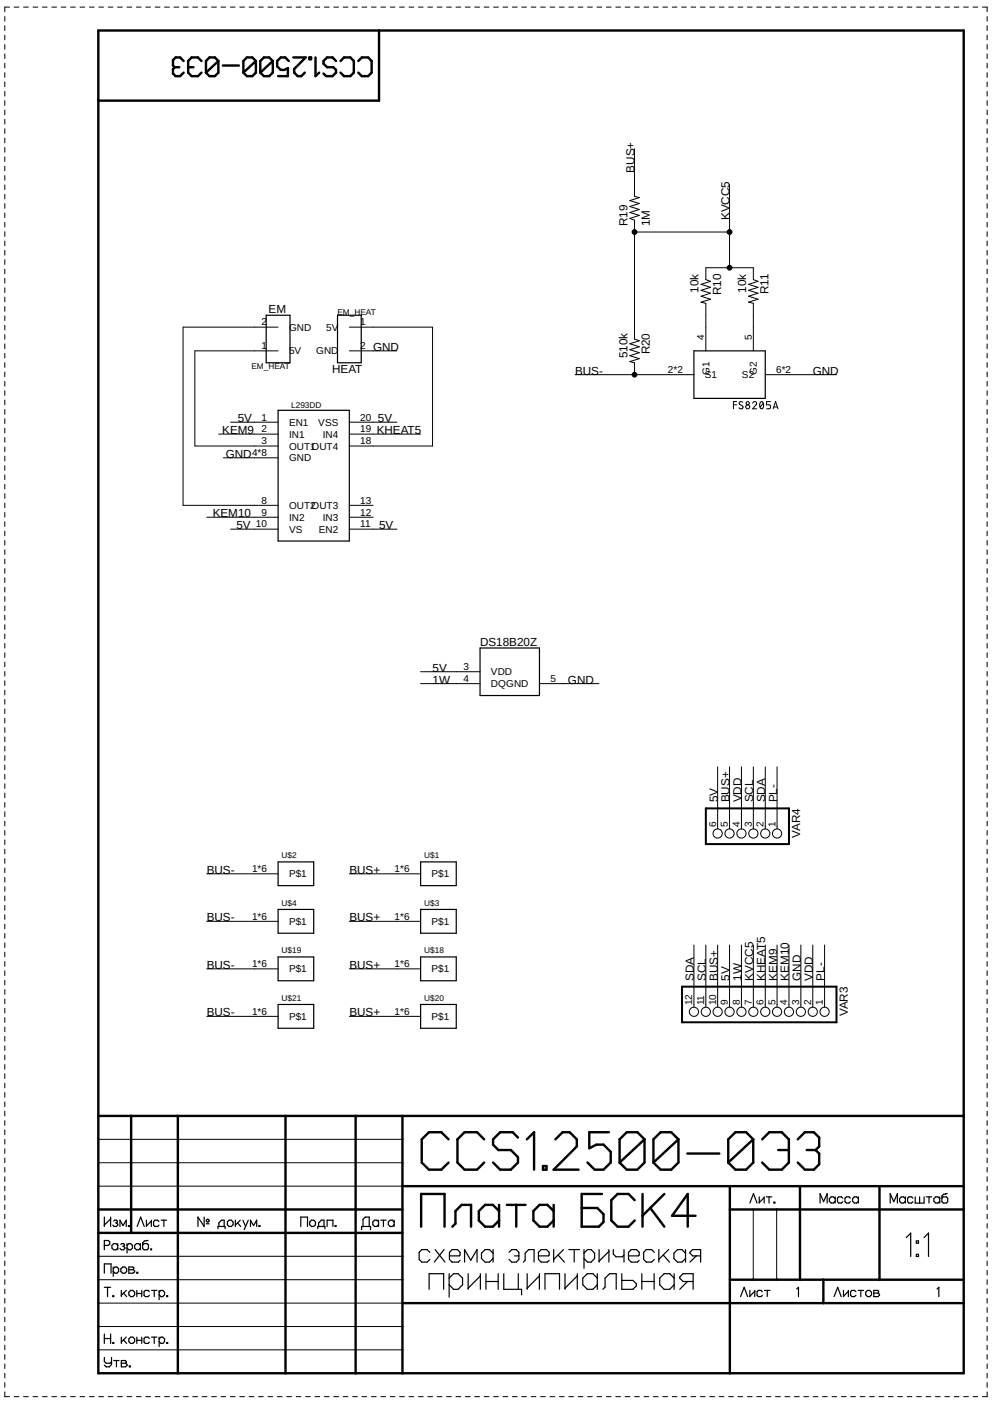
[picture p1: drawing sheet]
<svg xmlns="http://www.w3.org/2000/svg" width="210mm" height="297mm" viewBox="0 0 210 297" stroke-linecap="round" stroke-linejoin="round" font-family="sans-serif">
<g fill="none" stroke="#000" stroke-width=".21">
<path d="M1 3.5v1M1 5.5v1M1 7.5v.9M1 9.4v1M1 11.4v1M1 13.4v1M1 15.4v1M1 17.3v1M1 19.3v1M2 1.5h-1v1M3 1.5h1M5 1.5h1"/>
<path d="M7 1.5h1M9 1.5h1M11 1.5h1M13 1.5h.9M14.9 1.5h1M16.9 1.5h1M18.9 1.5h1M20.9 1.5h1M22.9 1.5h1M24.9 1.5h1M26.9 1.5h1M28.9 1.5h1"/>
<path d="M30.9 1.5h1M32.8 1.5h1M34.8 1.5h1M36.8 1.5h1M38.8 1.5h1M40.8 1.5h1M42.8 1.5h1M44.8 1.5h1M46.8 1.5h1M48.7 1.5h1M50.7 1.5h1M52.7 1.5h1"/>
<path d="M54.7 1.5h1M56.7 1.5h1M58.7 1.5h1M60.7 1.5h1M62.7 1.5h1M64.7 1.5h1M66.7 1.5h.9M68.6 1.5h1M70.6 1.5h1M72.6 1.5h1M74.6 1.5h1M76.6 1.5h1"/>
<path d="M78.6 1.5h1M80.6 1.5h1M82.6 1.5h1M84.6 1.5h1M86.6 1.5h.9M88.5 1.5h1M90.5 1.5h1M92.5 1.5h1M94.5 1.5h1M96.5 1.5h1M98.5 1.5h1M100.5 1.5h1"/>
<path d="M102.4 1.5h1.1M104.4 1.5h1.1M106.4 1.5h1M108.4 1.5h1M110.4 1.5h1M112.4 1.5h1M114.4 1.5h1M116.4 1.5h1M118.4 1.5h1M120.4 1.5h.9M122.3 1.5h1M124.3 1.5h1"/>
<path d="M126.3 1.5h1M128.3 1.5h1M130.3 1.5h1M132.3 1.5h1M134.3 1.5h1M136.3 1.5h1M138.3 1.5h1M140.3 1.5h.9M142.2 1.5h1M144.2 1.5h1M146.2 1.5h1M148.2 1.5h1"/>
<path d="M150.2 1.5h1M152.2 1.5h1M154.2 1.5h1M156.2 1.5h1M158.2 1.5h1M160.1 1.5h1M162.1 1.5h1M164.1 1.5h1M166.1 1.5h1M168.1 1.5h1M170.1 1.5h1M172.1 1.5h1"/>
<path d="M174.1 1.5h.9M176 1.5h1M178 1.5h1M180 1.5h1M182 1.5h1M184 1.5h1M186 1.5h1M188 1.5h1M190 1.5h1M192 1.5h1M194 1.5h.9M195.9 1.5h1"/>
<path d="M197.9 1.5h1M199.9 1.5h1M201.9 1.5h1M203.9 1.5h1M205.9 1.5h1M207.9 1.5h1v1M208.9 3.5v1M208.9 5.5v1M208.9 7.5v.9M208.9 9.4v1M208.9 11.4v1M208.9 13.4v1"/>
<path d="M208.9 15.4v1M208.9 17.3v1M208.9 19.3v1M1 21.3v1M1 23.3v1M1 25.3v.9M1 27.2v1M1 29.2v1M1 31.2v1M1 33.2v1M1 35.2v1M1 37.1v1"/>
<path d="M1 39.1v1M134.3 31.5v10.1l1 .2-2 .6 2 .7-2 .6 2 .6-2 .7 2 .6-2 .6 1 .4v25.1l1 .4-2 .6 2 .7-2 .6 2 .6-2 .6 2 .7-2 .6 1 .3v2.5M154.4 39v17.6M208.9 21.3v1M208.9 23.3v1M208.9 25.3v.9M208.9 27.2v1M208.9 29.2v1M208.9 31.2v1M208.9 33.2v1M208.9 35.2v1M208.9 37.1v1"/>
<path d="M208.9 39.1v1M1 41.1v1M1 43.1v1M1 45.1v.9M1 47v1M1 49v1M1 51v1M1 53v1M1 54.9v1M1 56.9v1M1 58.9v1M134.3 49.1h20.1"/>
<path d="M208.9 41.1v1M208.9 43.1v1M208.9 45.1v.9M208.9 47v1M208.9 49v1M208.9 51v1M208.9 53v1M208.9 54.9v1M208.9 56.9v1M208.9 58.9v1M1 60.9v1M1 62.9v1"/>
<path d="M1 64.9v.9M1 66.8v1M1 68.8v1M1 70.8v1M1 72.8v1M1 74.8v.9M1 76.7v1M1 78.7v1M58.8 74.2h-17.6v20.2h17.6M58.8 69.2h-20.1v37.7h20.1M73.9 74.2h10.1M73.9 69.2h17.6v25.2h-17.6"/>
<path d="M121.7 79.3h25.1M149.4 74.2v-10l-1.1-.3 2-.6-2-.6 2-.7-2-.6 2-.6-2-.6 2-.7-.9-.3v-2.6h10v2.6l1 .3-2 .7 2 .6-2 .6 2 .6-2 .7 2 .6-2 .6 1 .3v10M161.9 79.3h15.1M208.9 60.9v1M208.9 62.9v1M208.9 64.9v.9M208.9 66.8v1M208.9 68.8v1M208.9 70.8v1M208.9 72.8v1M208.9 74.8v.9M208.9 76.7v1"/>
<path d="M208.9 78.7v1M1 80.7v1M1 82.7v1M1 84.6v1M1 86.6v1M1 88.6v1M1 90.6v1M1 92.6v1M1 94.6v.9M1 96.5v1M1 98.5v1M46.3 91.8h12.5"/>
<path d="M47.3 96.9h11.5M48.8 89.3h10M73.9 89.3h10.1M73.9 91.8h15.1M155.2 85.6h.7M155.9 85h-.7v1.5M157.1 85.1l-.5-.1-.2 .3 .2 .3 .5 .3a.39 .39 0 0 1 0 .5 .39 .39 0 0 1-.6 0l-.1-.1M159.3 85.3a.42 .42 0 0 1 .6-.3 .42 .42 0 0 1 .1 .6l-.7 .9h.8M160.9 85.1l.3-.1a.9 .9 0 0 1 0 1.5 .93 .93 0 0 1-.3-1.4zM161.5 85.3l-.7 .8M163 85h-.8v.6h.5a.43 .43 0 0 1 .4 .5 .43 .43 0 0 1-.4 .4h-.5M163.6 86.5l.5-1.5 .5 1.5"/>
<path d="M163.7 86.1h.8M208.9 80.7v1M208.9 82.7v1M208.9 84.6v1M208.9 86.6v1M208.9 88.6v1M208.9 90.6v1M208.9 92.6v1M208.9 94.6v.9M208.9 96.5v1M208.9 98.5v1M1 100.5v1"/>
<path d="M1 102.5v1M1 104.5v.9M1 106.4v1M1 108.4v1M1 110.4v1M1 112.4v.9M1 114.3v1M1 116.3v1M1 118.3v1M43.8 109.4h15M48.8 112h10M73.9 106.9h5.1"/>
<path d="M73.9 109.4h5.1M73.9 112h10.1M208.9 100.5v1M208.9 102.5v1M208.9 104.5v.9M208.9 106.4v1M208.9 108.4v1M208.9 110.4v1M208.9 112.4v.9M208.9 114.3v1M208.9 116.3v1M208.9 118.3v1"/>
<path d="M1 120.3v1M1 122.3v1M1 124.2v1M1 126.2v1M1 128.2v1M1 130.2v1M1 132.2v1M1 134.1v1M1 136.1v1M1 138.1v1M208.9 120.3v1M208.9 122.3v1"/>
<path d="M208.9 124.2v1M208.9 126.2v1M208.9 128.2v1M208.9 130.2v1M208.9 132.2v1M208.9 134.1v1M208.9 136.1v1M208.9 138.1v1M1 140.1v1M1 142.1v.9M1 144v1M1 146v1"/>
<path d="M1 148v1M1 150v1M1 152v1M1 153.9v1M1 155.9v1M1 157.9v1M1 159.9v1M89 142.1h12.6M89 144.6h12.6M114.2 144.6h12.5M208.9 140.1v1M208.9 142.1v.9"/>
<path d="M208.9 144v1M208.9 146v1M208.9 148v1M208.9 150v1M208.9 152v1M208.9 153.9v1M208.9 155.9v1M208.9 157.9v1M208.9 159.9v1M1 161.9v1M1 163.8v1M1 165.8v1"/>
<path d="M1 167.8v1M1 169.8v1M1 171.7v1M1 173.7v1M1 175.7v1M1 177.7v1M1 179.7v1M151.8 162.2v13.2M154.4 162.2v13.2M156.9 162.2v13.2M159.4 162.2v13.2M161.9 162.2v13.2"/>
<path d="M164.4 162.2v13.2M208.9 161.9v1M208.9 163.8v1M208.9 165.8v1M208.9 167.8v1M208.9 169.8v1M208.9 171.7v1M208.9 173.7v1M208.9 175.7v1M208.9 177.7v1M208.9 179.7v1M1 181.7v.9"/>
<path d="M1 183.6v1M1 185.6v1M1 187.6v1M1 189.6v1M1 191.6v1M1 193.5v1M1 195.5v1M1 197.5v1M1 199.5v1M43.8 184.9h15M43.8 194.9h15M73.9 184.9h15.1"/>
<path d="M73.9 194.9h15.1M146.8 199.9v13.2M149.4 199.9v13.2M151.8 199.9v13.2M154.4 199.9v13.2M156.9 199.9v13.2M159.4 199.9v13.2M161.9 199.9v13.2M164.4 199.9v13.2M166.9 199.9v13.2M169.5 199.9v13.2M172 199.9v13.2"/>
<path d="M174.5 199.9v13.2M208.9 181.7v.9M208.9 183.6v1M208.9 185.6v1M208.9 187.6v1M208.9 189.6v1M208.9 191.6v1M208.9 193.5v1M208.9 195.5v1M208.9 197.5v1M208.9 199.5v1M1 201.4v1"/>
<path d="M1 203.4v1M1 205.4v1M1 207.4v1M1 209.4v1M1 211.3v1M1 213.3v1M1 215.3v1M1 217.3v1M1 219.3v1M43.8 205h15M43.8 215h15M73.9 205h15.1"/>
<path d="M73.9 215h15.1M208.9 201.4v1M208.9 203.4v1M208.9 205.4v1M208.9 207.4v1M208.9 209.4v1M208.9 211.3v1M208.9 213.3v1M208.9 215.3v1M208.9 217.3v1M208.9 219.3v1M1 221.3v.9"/>
<path d="M1 223.2v1M1 225.2v1M1 227.2v1M1 229.2v1M1 231.1v1M1 233.1v1M1 235.1v1M1 237.1v1M1 239.1v1M208.9 221.3v.9M208.9 223.2v1M208.9 225.2v1"/>
<path d="M208.9 227.2v1M208.9 229.2v1M208.9 231.1v1M208.9 233.1v1M208.9 235.1v1M208.9 237.1v1M208.9 239.1v1M1 241v1M1 243v1M1 245v1M1 247v1M1 249v1"/>
<path d="M1 251v.9M1 252.9v1M1 254.9v1M1 256.9v1M1 258.9v.9M20.8 241h64.4M20.8 246h64.4M20.8 251h64.4M159.4 255.9v14.8M164.3 255.9v14.8M208.9 241v1M208.9 243v1"/>
<path d="M208.9 245v1M208.9 247v1M208.9 249v1M208.9 251v.9M208.9 252.9v1M208.9 254.9v1M208.9 256.9v1M208.9 258.9v.9M1 260.8v1M1 262.8v1M1 264.8v1M1 266.8v1"/>
<path d="M1 268.8v.9M1 270.7v1M1 272.7v1M1 274.7v1M1 276.7v1M1 278.7v1M20.8 265.8h64.4M20.8 270.7h64.4M20.8 275.7h64.4M208.9 260.8v1M208.9 262.8v1M208.9 264.8v1"/>
<path d="M208.9 266.8v1M208.9 268.8v.9M208.9 270.7v1M208.9 272.7v1M208.9 274.7v1M208.9 276.7v1M208.9 278.7v1M1 280.6v1M1 282.6v1M1 284.6v1M1 286.6v1M1 288.6v.9"/>
<path d="M1 290.5v1M1 292.5v1M1 294.5v1h1M3 295.5h1M5 295.5h1M7 295.5h1M9 295.5h1M11 295.5h1M13 295.5h.9M14.9 295.5h1M16.9 295.5h1M18.9 295.5h1"/>
<path d="M20.8 280.6h64.4M20.8 285.6h64.4M20.9 295.5h1M22.9 295.5h1M24.9 295.5h1M26.9 295.5h1M28.9 295.5h1M30.9 295.5h1M32.8 295.5h1M34.8 295.5h1M36.8 295.5h1M38.8 295.5h1"/>
<path d="M40.8 295.5h1M42.8 295.5h1M44.8 295.5h1M46.8 295.5h1M48.7 295.5h1M50.7 295.5h1M52.7 295.5h1M54.7 295.5h1M56.7 295.5h1M58.7 295.5h1M60.7 295.5h1M62.7 295.5h1"/>
<path d="M64.7 295.5h1M66.7 295.5h.9M68.6 295.5h1M70.6 295.5h1M72.6 295.5h1M74.6 295.5h1M76.6 295.5h1M78.6 295.5h1M80.6 295.5h1M82.6 295.5h1M84.6 295.5h1M86.6 295.5h.9"/>
<path d="M88.5 295.5h1M90.5 295.5h1M92.5 295.5h1M94.5 295.5h1M96.5 295.5h1M98.5 295.5h1M100.5 295.5h1M102.4 295.5h1.1M104.4 295.5h1.1M106.4 295.5h1M108.4 295.5h1M110.4 295.5h1"/>
<path d="M112.4 295.5h1M114.4 295.5h1M116.4 295.5h1M118.4 295.5h1M120.4 295.5h.9M122.3 295.5h1M124.3 295.5h1M126.3 295.5h1M128.3 295.5h1M130.3 295.5h1M132.3 295.5h1M134.3 295.5h1"/>
<path d="M136.3 295.5h1M138.3 295.5h1M140.3 295.5h.9M142.2 295.5h1M144.2 295.5h1M146.2 295.5h1M148.2 295.5h1M150.2 295.5h1M152.2 295.5h1M154.2 295.5h1M156.2 295.5h1M158.2 295.5h1"/>
<path d="M160.1 295.5h1M162.1 295.5h1M164.1 295.5h1M166.1 295.5h1M168.1 295.5h1M170.1 295.5h1M172.1 295.5h1M174.1 295.5h.9M176 295.5h1M178 295.5h1M180 295.5h1M182 295.5h1"/>
<path d="M184 295.5h1M186 295.5h1M188 295.5h1M190 295.5h1M192 295.5h1M194 295.5h.9M195.9 295.5h1M197.9 295.5h1M199.9 295.5h1M201.9 295.5h1M203.9 295.5h1M205.9 295.5h1"/>
<path d="M208.9 280.6v1M208.9 282.6v1M208.9 284.6v1M208.9 286.6v1M208.9 288.6v.9M208.9 290.5v1M208.9 292.5v1M208.9 294.5v1h-1"/>
<circle cx="158.2" cy="85.3" r=".35"/>
<circle cx="158.2" cy="86.1" r=".43"/>
<circle cx="151.8" cy="176.3" r=".97"/>
<circle cx="154.4" cy="176.3" r=".97"/>
<circle cx="156.9" cy="176.3" r=".97"/>
<circle cx="159.4" cy="176.3" r=".97"/>
<circle cx="161.9" cy="176.3" r=".97"/>
<circle cx="164.4" cy="176.3" r=".97"/>
<circle cx="146.8" cy="214.1" r=".97"/>
<circle cx="149.4" cy="214.1" r=".97"/>
<circle cx="151.8" cy="214.1" r=".97"/>
<circle cx="154.4" cy="214.1" r=".97"/>
<circle cx="156.9" cy="214.1" r=".97"/>
<circle cx="159.4" cy="214.1" r=".97"/>
<circle cx="161.9" cy="214.1" r=".97"/>
<circle cx="164.4" cy="214.1" r=".97"/>
<circle cx="166.9" cy="214.1" r=".97"/>
<circle cx="169.5" cy="214.1" r=".97"/>
<circle cx="172" cy="214.1" r=".97"/>
<circle cx="174.5" cy="214.1" r=".97"/>
</g>
<g fill="none" stroke="#000" stroke-width=".25">
<path d="M56.3 66.7h5.1v10.1h-5.1zM71.4 66.7h5v10.1h-5zM146.8 74.2h15.1v10.1h-15.1zM58.8 86.8h15.1v27.7h-15.1zM101.6 137.1h12.6v10.1h-12.6zM58.8 182.4h7.6v5h-7.6zM58.8 192.4h7.6v5h-7.6zM89 182.4h7.5v5h-7.5zM89 192.4h7.5v5h-7.5zM58.8 202.5h7.6v5h-7.6zM58.8 212.5h7.6v5.1h-7.6zM89 202.5h7.5v5h-7.5z"/>
<path d="M89 212.5h7.5v5.1h-7.5zM22.1 257.5v2M23.4 257.5v2M23.4 257.9l-1.3 1.3M24.1 258.3l.2-.2h.3l.2 .2-.2 .4M24.4 258.7h.2M24.6 258.7l.3 .3-.3 .5h-.4l-.3-.3M25.4 259.5v-1.4l.6 1.2 .7-1.2v1.4M27.2 259.3h.2v.2h-.2zM29 259.5l.8-2 .7 2M31 258.1v1.4M32 258.1v1.4"/>
<path d="M32 258.3l-1 1.1M33.6 258.4l-.2-.3h-.6l-.3 .3v.8l.3 .3h.6l.2-.3M34.1 258.1h1.1M34.7 258.1v1.4M43.2 257.5v2l-1.3-2v2M43.7 258.9h.5M43.9 258l.3 .1-.2 .4-.3-.2zM46.1 259.9v-.4h1.5v.4M46.3 259.5v-.8l.6-.6h.5v1.4M48.5 258.1h.5l.3 .4v.6l-.3 .4h-.5l-.4-.4v-.6zM49.8 258.1v1.4M50.3 258.7l.6 .8"/>
<path d="M50.8 258.1l-1 1.1M51.4 258.1l.6 1.4M52 259.5l-.3 .6M52.5 258.1l-.5 1.4M53 259.5v-1.4l.7 1.2 .6-1.2v1.4M54.8 259.3h.2v.2h-.2zM63.6 259.5v-2h1.5v2M65.9 258.1h.5l.4 .4v.6l-.4 .4h-.5l-.4-.4v-.6zM67.2 259.9v-.4h1.5v.4M67.4 259.5v-.8l.6-.6h.6v1.4M69.2 259.5v-1.4h1.2v1.4M70.9 259.3h.2v.2h-.2z"/>
<path d="M76.8 259.5v-1.5l.5-.5h.8v2M80.1 258.5l-.4-.4h-.5l-.3 .4v.6l.3 .4h.5l.4-.4M80.1 258.1v1.4M80.6 258.1h1.1M81.1 258.1v1.4M83.4 258.5l-.4-.4h-.5l-.3 .4v.6l.3 .4h.5l.4-.4M83.4 258.1v1.4M158.7 254.5l.7-2 .8 2M160.7 253.2v1.3M161.7 253.2v1.3M161.7 253.4l-1 1M162.2 253.2h1.1"/>
<path d="M162.7 253.2v1.3M163.8 254.3h.2v.2h-.2zM173.5 254.5v-2l.8 1.7 .7-1.7v2M176.7 253.6l-.4-.4h-.4l-.4 .4v.5l.4 .4h.4l.4-.4M176.7 253.2v1.3M178.3 253.5l-.2-.3h-.6l-.3 .3v.7l.3 .3h.6l.2-.3M179.9 253.5l-.3-.3h-.5l-.3 .3v.7l.3 .3h.5l.3-.3M181.6 253.6l-.3-.4h-.5l-.4 .4v.5l.4 .4h.5l.3-.4M181.6 253.2v1.3M188.4 254.5v-2l.7 1.7 .8-1.7v2M191.6 253.6l-.4-.4h-.5l-.3 .4v.5l.3 .4h.5l.4-.4M191.6 253.2v1.3"/>
<path d="M193.2 253.5l-.3-.3h-.6l-.3 .3v.7l.3 .3h.6l.3-.3M193.7 253.2v1.3h1.8v-1.3M194.6 253.2v1.3M196 253.2h1.1M196.6 253.2v1.3M198.8 253.6l-.3-.4h-.5l-.4 .4v.5l.4 .4h.5l.3-.4M198.8 253.2v1.3M200.4 252.5l-.7 .1-.4 .4v1.2l.3 .3h.6l.3-.3v-.7l-.3-.3h-.6l-.3 .3M22.1 263.5h.8l.3-.3v-.5l-.3-.3h-.8v2M22.1 269.4v-2h1.4v2M22.1 272.4h1.3M22.8 272.4v1.9"/>
<path d="M23.9 274.1h.2v.2h-.2zM24 268.1v1.9M24 268.4l.3-.3h.4l.4 .3v.6l-.4 .4h-.4l-.3-.4M24.9 263.1v1.3M24.9 263.5l-.4-.4h-.4l-.4 .4v.6l.4 .3h.4l.4-.3M25.6 263.3l.2-.2h.3l.2 .2-.2 .4M25.7 273v1.3M26 263.7h.1M26 268.1h.4l.4 .3v.6l-.4 .4h-.4l-.4-.4v-.6zM26.1 263.7l.3 .2-.3 .5h-.4l-.3-.3M26.1 273.6l.7 .7M26.7 273l-1 1"/>
<path d="M26.9 263.5l.4-.4h.3l.4 .4v.6l-.4 .3h-.3l-.4-.3M26.9 263.1v2M27.3 268.6h.9l.3 .5-.4 .3h-.8v-1.3h.8l.2 .1-.2 .4M27.3 273.4l.3-.4h.5l.4 .4v.5l-.4 .4h-.5l-.3-.4zM29 269.2h.1v.2h-.1zM29 273v1.3M29 273.7h1M29.7 263.5l-.4-.4h-.4l-.4 .4v.6l.4 .3h.4l.4-.3M29.7 263.1v1.3M30 273v1.3M31.3 262.4l-.7 .1-.4 .4v1.2l.3 .3h.6l.3-.3v-.7l-.3-.3h-.6l-.3 .3M31.6 273.3l-.3-.3h-.5l-.3 .3v.7l.3 .3h.5l.3-.3"/>
<path d="M31.9 264.2h.2v.2h-.2zM32.1 273h1.1M32.6 273v1.3M33.7 273.4l.4-.4h.3l.4 .4v.5l-.4 .4h-.3l-.4-.4M33.7 273v2M35.3 274.1h.2v.2h-.2zM76.5 260.1v-.6h1.9v.6M90.8 272.8v-3.3h3.1v3.3M91 264.9l-.6-.5h-1.2l-.5 .5v1.5l.5 .6h1.2l.6-.6M92.1 264.4l2 2.6M94 264.4l-2.1 2.6M95 270.4l1-.9h.9l1 .9v1.4l-1 1h-.9l-1-1"/>
<path d="M95 269.5v4.9M95.1 265.7h2.1l.1-.2v-.6l-.5-.5h-1.1l-.6 .5v1.5l.6 .6h1.3l.3-.4M98.3 267v-2.6l1.3 2.2 1.3-2.2v2.6M99.1 269.5v3.3M101.6 269.5v3.3M101.6 269.9l-2.5 2.6M102.8 269.5v3.3M102.8 271.1h2.6M104.3 265.1l-.7-.7h-1l-.7 .7v1.2l.7 .7h1l.7-.7M104.3 264.4v2.6M105.4 269.5v3.3M106.6 269.5v3.3h3.8v1.1"/>
<path d="M107.7 264.9l.6-.5h.9l.6 .5v1.5l-.6 .6h-.9l-.6-.6M108.9 265.7h.9M109.7 269.5v3.3M110.7 267l.4-.4v-1.5l.8-.7h1.1v2.6M111.5 269.5v3.3M113.9 265.7h2.1l.2-.2v-.6l-.6-.5h-1.1l-.6 .5v1.5l.6 .6h1.3l.4-.4M114.1 269.5v3.3M114.1 269.9l-2.6 2.6M115.3 272.8v-3.3h3.1v3.3M117.2 264.4v2.6M118.1 265.5l1.3 1.5M119.2 264.4l-2 2"/>
<path d="M119.5 269.5v3.3M120.4 264.4h2.2M121.5 264.4v2.6M122.2 269.5v3.3M122.2 269.9l-2.7 2.6M123.6 265.1l.7-.7h.8l.7 .7v1.2l-.7 .7h-.8l-.7-.7M123.6 264.4v3.9M126.4 270.4l-.9-.9h-1.2l-1 .9v1.4l1 1h1.2l.9-1M126.4 269.5v3.3M126.8 264.4v2.6M127.6 272.8l.4-.5v-1.9l1-.9h1.4v3.3M128.8 264.4v2.6"/>
<path d="M128.8 264.8l-2 2M129.8 264.4v.9l.5 .6h1.4l.3-.4M131.6 269.5v3.3h2.3l.7-.7v-.5l-.7-.7h-2.3M132 264.4v2.6M133 265.7h2.1l.2-.2v-.6l-.6-.5h-1.1l-.6 .5v1.5l.6 .6h1.3l.4-.4M135.8 271.1h2.6M135.8 269.5v3.3M138.4 269.5v3.3M138.5 264.9l-.6-.5h-1.1l-.6 .5v1.5l.6 .6h1.1l.6-.6M139.4 264.4v2.6M140.3 265.5l1.4 1.5M141.5 264.4l-2.1 2"/>
<path d="M142.6 270.4l-.9-.9h-1.2l-.9 .9v1.4l.9 1h1.2l.9-1M142.6 269.5v3.3M145.1 265.1l-.8-.7h-.9l-.8 .7v1.2l.8 .7h.9l.8-.7M145.1 264.4v2.6M145.5 271.1l-1.7 1.7M146.7 271.1h-2.2l-.7-.7v-.2l.7-.7h2.2v3.3M147.3 265.7l-1.3 1.3M148.3 265.7h-1.7l-.6-.6v-.2l.6-.5h1.7v2.6M156.7 274.3l.8-1.9 .7 1.9M158.7 273v1.3M159.7 273v1.3M159.7 273.2l-1 1"/>
<path d="M161.3 273.3l-.3-.3h-.5l-.3 .3v.7l.3 .3h.5l.3-.3M161.8 273h1.1M162.3 273v1.3M168.6 272.7l.4-.3v1.9M176.5 274.3l.7-1.9 .8 1.9M178.5 273v1.3M179.5 273v1.3M179.5 273.2l-1 1M181.1 273.3l-.3-.3h-.5l-.3 .3v.7l.3 .3h.5l.3-.3M181.6 273h1.1M182.1 273v1.3M184.9 273.6h.9l.3 .4-.4 .3h-.8v-1.3h.8l.2 .2-.2 .4"/>
<path d="M191.8 261.8l.9-.9v4.9M193.9 262.5h.5v.5h-.5zM193.9 265.4h.5v.4h-.5zM195.5 261.8l1-.9v4.9M198.3 272.7l.3-.3v1.9M22.1 282.2v2M22.1 287.2v.8l.4 .4h.8l.3-.3M22.1 283.2h1.3M23.4 282.2v2M23.6 287.2v1.5l-.5 .5h-.6l-.4-.4M23.9 284h.2v.2h-.2zM24.1 287.8h1.1"/>
<path d="M24.6 287.8v1.4M25.7 288.4h.9l.3 .5-.4 .3h-.8v-1.4h.8l.2 .2-.2 .4M25.7 282.9v1.3M26.1 283.5l.7 .7M26.7 282.9l-1 1M27.3 283.3l.3-.4h.5l.4 .4v.5l-.4 .4h-.5l-.3-.4zM27.4 289h.2v.2h-.2zM29 282.9v1.3M29 283.6h1M30 282.9v1.3M31.6 283.2l-.3-.3h-.5l-.3 .3v.7l.3 .3h.5l.3-.3M32.1 282.9h1.1"/>
<path d="M32.6 282.9v1.3M33.7 282.9v2M33.7 283.3l.4-.4h.3l.4 .4v.5l-.4 .4h-.3l-.4-.4M35.3 284h.2v.2h-.2z"/>
<circle cx="183.8" cy="273.7" r=".69"/>
</g>
<path d="M149.4 171h17.5v7.6h-17.5zM144.3 208.7h32.7v7.6h-32.7z" fill="none" stroke="#000" stroke-width=".42"/>
<g fill="#000" stroke="#000" stroke-width=".21">
<circle cx="134.3" cy="49.1" r=".51"/>
<circle cx="154.4" cy="56.6" r=".51"/>
<circle cx="154.4" cy="49.1" r=".51"/>
<circle cx="134.3" cy="79.3" r=".51"/>
</g>
<g fill="none" stroke="#000" stroke-width=".51">
<path d="M20.8 6.5h183.1v284h-183.1zM37 14.2l-.4 .4v1l.6 .5h.9l.8-.7M37 14.2h.9M38.9 12.9l-.8-.8h-.9l-.6 .6v1.2l.4 .3M39.8 14.2h1.1M42.6 12.9l-.7-.8h-1.3l-.8 .8v2.5l.8 .7h1.3l.7-.7M46.2 12.9v2.5l-.7 .7h-1.2l-.7-.7M46.2 12.9l-.7-.8h-1.2l-.7 .8v2.5M46.2 12.9l-2.6 2.5M47.2 13.9h3.3M54.1 12.9v2.5l-.7 .7h-1.2l-.7-.7M54.1 12.9l-.7-.8h-1.2l-.7 .8v2.5"/>
<path d="M54.1 12.9l-2.6 2.5M57.7 12.9v2.5l-.7 .7h-1.2l-.7-.7M57.7 12.9l-.7-.8h-1.2l-.7 .8v2.5M57.7 12.9l-2.6 2.5M61.1 12.9l-.8-.8h-.9l-.7 .8v1.1l.7 .8h.8l.7-.4v1.7h-2.1M62.1 12.1h2.6l-2.4 2.5v.8l.7 .7h.8l.7-.7M65.4 12.1h.4v.4h-.4zM66.8 12.1v4l.7-.7M71.1 12.9l-.7-.8h-1.2l-.7 .8v.6l.7 .7h1.3l.6 .6v.6l-.7 .7h-1.4l-.5-.5M72.1 12.9l.7-.8h1.3l.8 .8v2.5l-.8 .7h-1.3l-.7-.7M75.8 12.9l.8-.8h1.3l.7 .8v2.5l-.7 .7h-1.3l-.8-.7M80.2 6.5v14.8h-59.4"/>
<path d="M20.8 236.1h183.1M27.7 236.1v24.7M37.6 236.1v54.4M60.4 236.1v54.4M75.2 236.1v54.4M85.2 236.1v54.4M128.8 239.5h-4.1v3.4l1.5-.7h1.5l1.5 1.5v2.3l-1.5 1.5h-1.9l-1.5-1.5M20.8 255.9h64.4M85.2 251h118.7M89.1 259.5v-6.9h5v6.9M94.9 241l-1.5-1.5h-2.6l-1.6 1.5v5l1.6 1.5h2.6l1.5-1.5M95.7 259.5l.7-.6v-2.7l1.3-1.3h2v4.6"/>
<path d="M102.4 241l-1.5-1.5h-2.6l-1.5 1.5v5l1.5 1.5h2.6l1.5-1.5M105.6 256.2l-1.3-1.3h-1.7l-1.3 1.3v2l1.3 1.3h1.7l1.3-1.3M105.6 254.9v4.6M107.3 254.9h3.9M109.2 254.9v4.6M109.6 240.7l-1.1-1.2h-2.7l-1.5 1.5v1.2l1.2 1.1h2.6l1.5 1.5v1.2l-1.5 1.5h-2.3l-1.5-1.5M111.5 241l1.5-1.5v8M114.9 246.7h.7v.8h-.7zM117.2 256.2l-1.4-1.3h-1.6l-1.3 1.3v2l1.3 1.3h1.6l1.4-1.3M117.2 254.9v4.6M117.5 241l1.5-1.5h1.5l1.5 1.5v1.5l-4.8 5h5.2M127.4 252.6h-4.3v6.9h3.6l1-1v-1.6l-1.3-1.3h-3.3"/>
<path d="M134.3 253.9l-1.3-1.3h-2.3l-1.4 1.3v4.3l1.4 1.3h2.3l1.3-1.3M136 252.6v6.9M136.4 241l-1.5-1.5h-2.3l-1.5 1.5v5M136.4 241v5l-1.5 1.5h-2.3l-1.5-1.5M136.4 241l-5.3 5M137.6 255.6l3 3.9M140.6 252.6l-4.6 4.6M143.6 241l-1.6-1.5h-2.2l-1.5 1.5v5M143.6 241v5l-1.6 1.5h-2.2l-1.5-1.5M143.6 241l-5.3 5M145.4 244.1h6.8M147.2 257.2h-5l3.3-4.6v6.9"/>
<path d="M154.4 255.9h49.5M154.4 251v39.5M159.4 241l-1.5-1.5h-2.3l-1.5 1.5v5M159.4 241v5l-1.5 1.5h-2.3l-1.5-1.5M159.4 241l-5.3 5M161.3 241l1.5-1.5h2.6l1.5 1.5v5l-1.5 1.5h-2.6l-1.5-1.5M164.7 243.3h2.2M168.8 241l1.5-1.5h1.9l1.1 1.2v1.8l-.7 .8M169.3 251v19.7M170.7 243.3h1.9M172.6 243.3l.7 .8v2.2l-1.1 1.2h-1.9l-1.5-1.5M186.1 251v19.7"/>
<path d="M20.8 260.8h64.4M85.2 275.7h118.7M154.4 270.7h49.5M174.2 270.7v5"/>
</g>
<g font-size="2.5">
<text x="134.3" y="36.5" transform="rotate(-90 134.3 36.5)">BUS+</text>
<text x="132.8" y="47.8" transform="rotate(-90 132.8 47.8)">R19</text>
<text x="137.5" y="47.8" transform="rotate(-90 137.5 47.8)">1M</text>
<text x="154.4" y="46.6" transform="rotate(-90 154.4 46.6)">KVCC5</text>
<text x="147.8" y="61.9" transform="rotate(-90 147.8 61.9)">10k</text>
<text x="152.6" y="62.4" transform="rotate(-90 152.6 62.4)">R10</text>
<text x="157.9" y="61.9" transform="rotate(-90 157.9 61.9)">10k</text>
<text x="162.6" y="62.2" transform="rotate(-90 162.6 62.2)">R11</text>
<text x="56.8" y="66.2">EM</text>
<text x="79" y="74.2">GND</text>
<text x="132.7" y="75.8" transform="rotate(-90 132.7 75.8)">510k</text>
<text x="137.5" y="75" transform="rotate(-90 137.5 75)">R20</text>
<text x="70.3" y="79">HEAT</text>
<text x="121.7" y="79.3">BUS-</text>
<text x="172" y="79.3">GND</text>
<text x="50.3" y="89.3">5V</text>
<text x="80" y="89.3">5V</text>
<text x="47" y="91.8">KEM9</text>
<text x="79.7" y="91.8">KHEAT5</text>
<text x="47.8" y="96.9">GND</text>
<text x="45" y="109.4">KEM10</text>
<text x="50" y="112">5V</text>
<text x="80.2" y="112">5V</text>
<text x="101.6" y="136.6">DS18B20Z</text>
<text x="91.5" y="142.1">5V</text>
<text x="91.5" y="144.6">1W</text>
<text x="120.2" y="144.6">GND</text>
<text x="151.9" y="169.8" transform="rotate(-90 151.9 169.8)">5V</text>
<text x="154.4" y="169.8" transform="rotate(-90 154.4 169.8)">BUS+</text>
<text x="156.9" y="169.8" transform="rotate(-90 156.9 169.8)">VDD</text>
<text x="159.4" y="169.8" transform="rotate(-90 159.4 169.8)">SCL</text>
<text x="161.9" y="169.8" transform="rotate(-90 161.9 169.8)">SDA</text>
<text x="164.4" y="169.8" transform="rotate(-90 164.4 169.8)">PL-</text>
<text x="169.3" y="177.3" transform="rotate(-90 169.3 177.3)">VAR4</text>
<text x="43.8" y="184.9">BUS-</text>
<text x="73.9" y="184.9">BUS+</text>
<text x="43.8" y="194.9">BUS-</text>
<text x="73.9" y="194.9">BUS+</text>
<text x="43.8" y="205">BUS-</text>
<text x="73.9" y="205">BUS+</text>
<text x="146.8" y="207.5" transform="rotate(-90 146.8 207.5)">SDA</text>
<text x="149.3" y="207.5" transform="rotate(-90 149.3 207.5)">SCL</text>
<text x="151.9" y="207.5" transform="rotate(-90 151.9 207.5)">BUS+</text>
<text x="154.4" y="207.5" transform="rotate(-90 154.4 207.5)">5V</text>
<text x="156.9" y="207.5" transform="rotate(-90 156.9 207.5)">1W</text>
<text x="159.4" y="207.5" transform="rotate(-90 159.4 207.5)">KVCC5</text>
<text x="161.9" y="207.5" transform="rotate(-90 161.9 207.5)">KHEAT5</text>
<text x="164.4" y="207.5" transform="rotate(-90 164.4 207.5)">KEM9</text>
<text x="166.9" y="207.5" transform="rotate(-90 166.9 207.5)">KEM10</text>
<text x="169.5" y="207.5" transform="rotate(-90 169.5 207.5)">GND</text>
<text x="172" y="207.5" transform="rotate(-90 172 207.5)">VDD</text>
<text x="174.5" y="207.5" transform="rotate(-90 174.5 207.5)">PL-</text>
<text x="43.8" y="215">BUS-</text>
<text x="73.9" y="215">BUS+</text>
<text x="179.4" y="215" transform="rotate(-90 179.4 215)">VAR3</text>
</g>
<g font-size="2.1">
<text x="55.3" y="68.9">2</text>
<text x="61.2" y="70">GND</text>
<text x="69" y="70">5V</text>
<text x="76.2" y="68.9">1</text>
<text x="149" y="71.9" transform="rotate(-90 149 71.9)">4</text>
<text x="159" y="71.9" transform="rotate(-90 159 71.9)">5</text>
<text x="55.3" y="73.9">1</text>
<text x="61.2" y="75">5V</text>
<text x="66.9" y="75">GND</text>
<text x="76.2" y="73.9">2</text>
<text x="141.3" y="78.9">2*2</text>
<text x="149.1" y="80">S1</text>
<text x="150.1" y="79.4" transform="rotate(-90 150.1 79.4)">G1</text>
<text x="157" y="80">S2</text>
<text x="160.2" y="79.4" transform="rotate(-90 160.2 79.4)">G2</text>
<text x="164.2" y="78.9">6*2</text>
<text x="55.3" y="89">1</text>
<text x="76.2" y="89">20</text>
<text x="55.3" y="91.5">2</text>
<text x="55.3" y="94">3</text>
<text x="61.2" y="90.1">EN1</text>
<text x="61.2" y="92.6">IN1</text>
<text x="61.2" y="95.1">OUT1OUT4</text>
<text x="67.4" y="90.1">VSS</text>
<text x="68.3" y="92.6">IN4</text>
<text x="76.2" y="94">18</text>
<text x="76.2" y="91.5">19</text>
<text x="53.3" y="96.5">4*8</text>
<text x="61.2" y="97.6">GND</text>
<text x="55.3" y="106.6">8</text>
<text x="61.2" y="107.7">OUT2OUT3</text>
<text x="76.2" y="106.6">13</text>
<text x="54.2" y="111.6">10</text>
<text x="55.3" y="109.1">9</text>
<text x="61.2" y="110.2">IN2</text>
<text x="61.2" y="112.7">VS</text>
<text x="67.5" y="112.7">EN2</text>
<text x="68.3" y="110.2">IN3</text>
<text x="76.2" y="111.6">11</text>
<text x="76.2" y="109.1">12</text>
<text x="98.1" y="141.8">3</text>
<text x="103.9" y="142.9">VDD</text>
<text x="98.1" y="144.3">4</text>
<text x="103.9" y="145.4">DQGND</text>
<text x="116.5" y="144.3">5</text>
<text x="151.5" y="175" transform="rotate(-90 151.5 175)">6</text>
<text x="154" y="175" transform="rotate(-90 154 175)">5</text>
<text x="156.5" y="175" transform="rotate(-90 156.5 175)">4</text>
<text x="159" y="175" transform="rotate(-90 159 175)">3</text>
<text x="161.6" y="175" transform="rotate(-90 161.6 175)">2</text>
<text x="164.1" y="175" transform="rotate(-90 164.1 175)">1</text>
<text x="53.3" y="184.5">1*6</text>
<text x="61.2" y="185.6">P$1</text>
<text x="83.5" y="184.5">1*6</text>
<text x="91.3" y="185.6">P$1</text>
<text x="53.3" y="194.6">1*6</text>
<text x="61.2" y="195.7">P$1</text>
<text x="83.5" y="194.6">1*6</text>
<text x="91.3" y="195.7">P$1</text>
<text x="53.3" y="204.6">1*6</text>
<text x="61.2" y="205.7">P$1</text>
<text x="83.5" y="204.6">1*6</text>
<text x="91.3" y="205.7">P$1</text>
<text x="53.3" y="214.7">1*6</text>
<text x="61.2" y="215.8">P$1</text>
<text x="83.5" y="214.7">1*6</text>
<text x="91.3" y="215.8">P$1</text>
<text x="146.5" y="212.7" transform="rotate(-90 146.5 212.7)">12</text>
<text x="149" y="212.7" transform="rotate(-90 149 212.7)">11</text>
<text x="151.5" y="212.7" transform="rotate(-90 151.5 212.7)">10</text>
<text x="154" y="212.7" transform="rotate(-90 154 212.7)">9</text>
<text x="156.5" y="212.7" transform="rotate(-90 156.5 212.7)">8</text>
<text x="159" y="212.7" transform="rotate(-90 159 212.7)">7</text>
<text x="161.6" y="212.7" transform="rotate(-90 161.6 212.7)">6</text>
<text x="164.1" y="212.7" transform="rotate(-90 164.1 212.7)">5</text>
<text x="166.6" y="212.7" transform="rotate(-90 166.6 212.7)">4</text>
<text x="169.1" y="212.7" transform="rotate(-90 169.1 212.7)">3</text>
<text x="171.6" y="212.7" transform="rotate(-90 171.6 212.7)">2</text>
<text x="174.1" y="212.7" transform="rotate(-90 174.1 212.7)">1</text>
</g>
<g font-size="1.8">
<text x="71.4" y="66.7">EM_HEAT</text>
<text x="53.2" y="78">EM_HEAT</text>
<text x="61.6" y="86.3">L293DD</text>
<text x="59.6" y="181.6">U$2</text>
<text x="89.8" y="181.6">U$1</text>
<text x="59.6" y="191.7">U$4</text>
<text x="89.8" y="191.7">U$3</text>
<text x="59.6" y="201.7">U$19</text>
<text x="89.8" y="201.7">U$18</text>
<text x="59.6" y="211.8">U$21</text>
<text x="89.8" y="211.8">U$20</text>
</g>
</svg>
